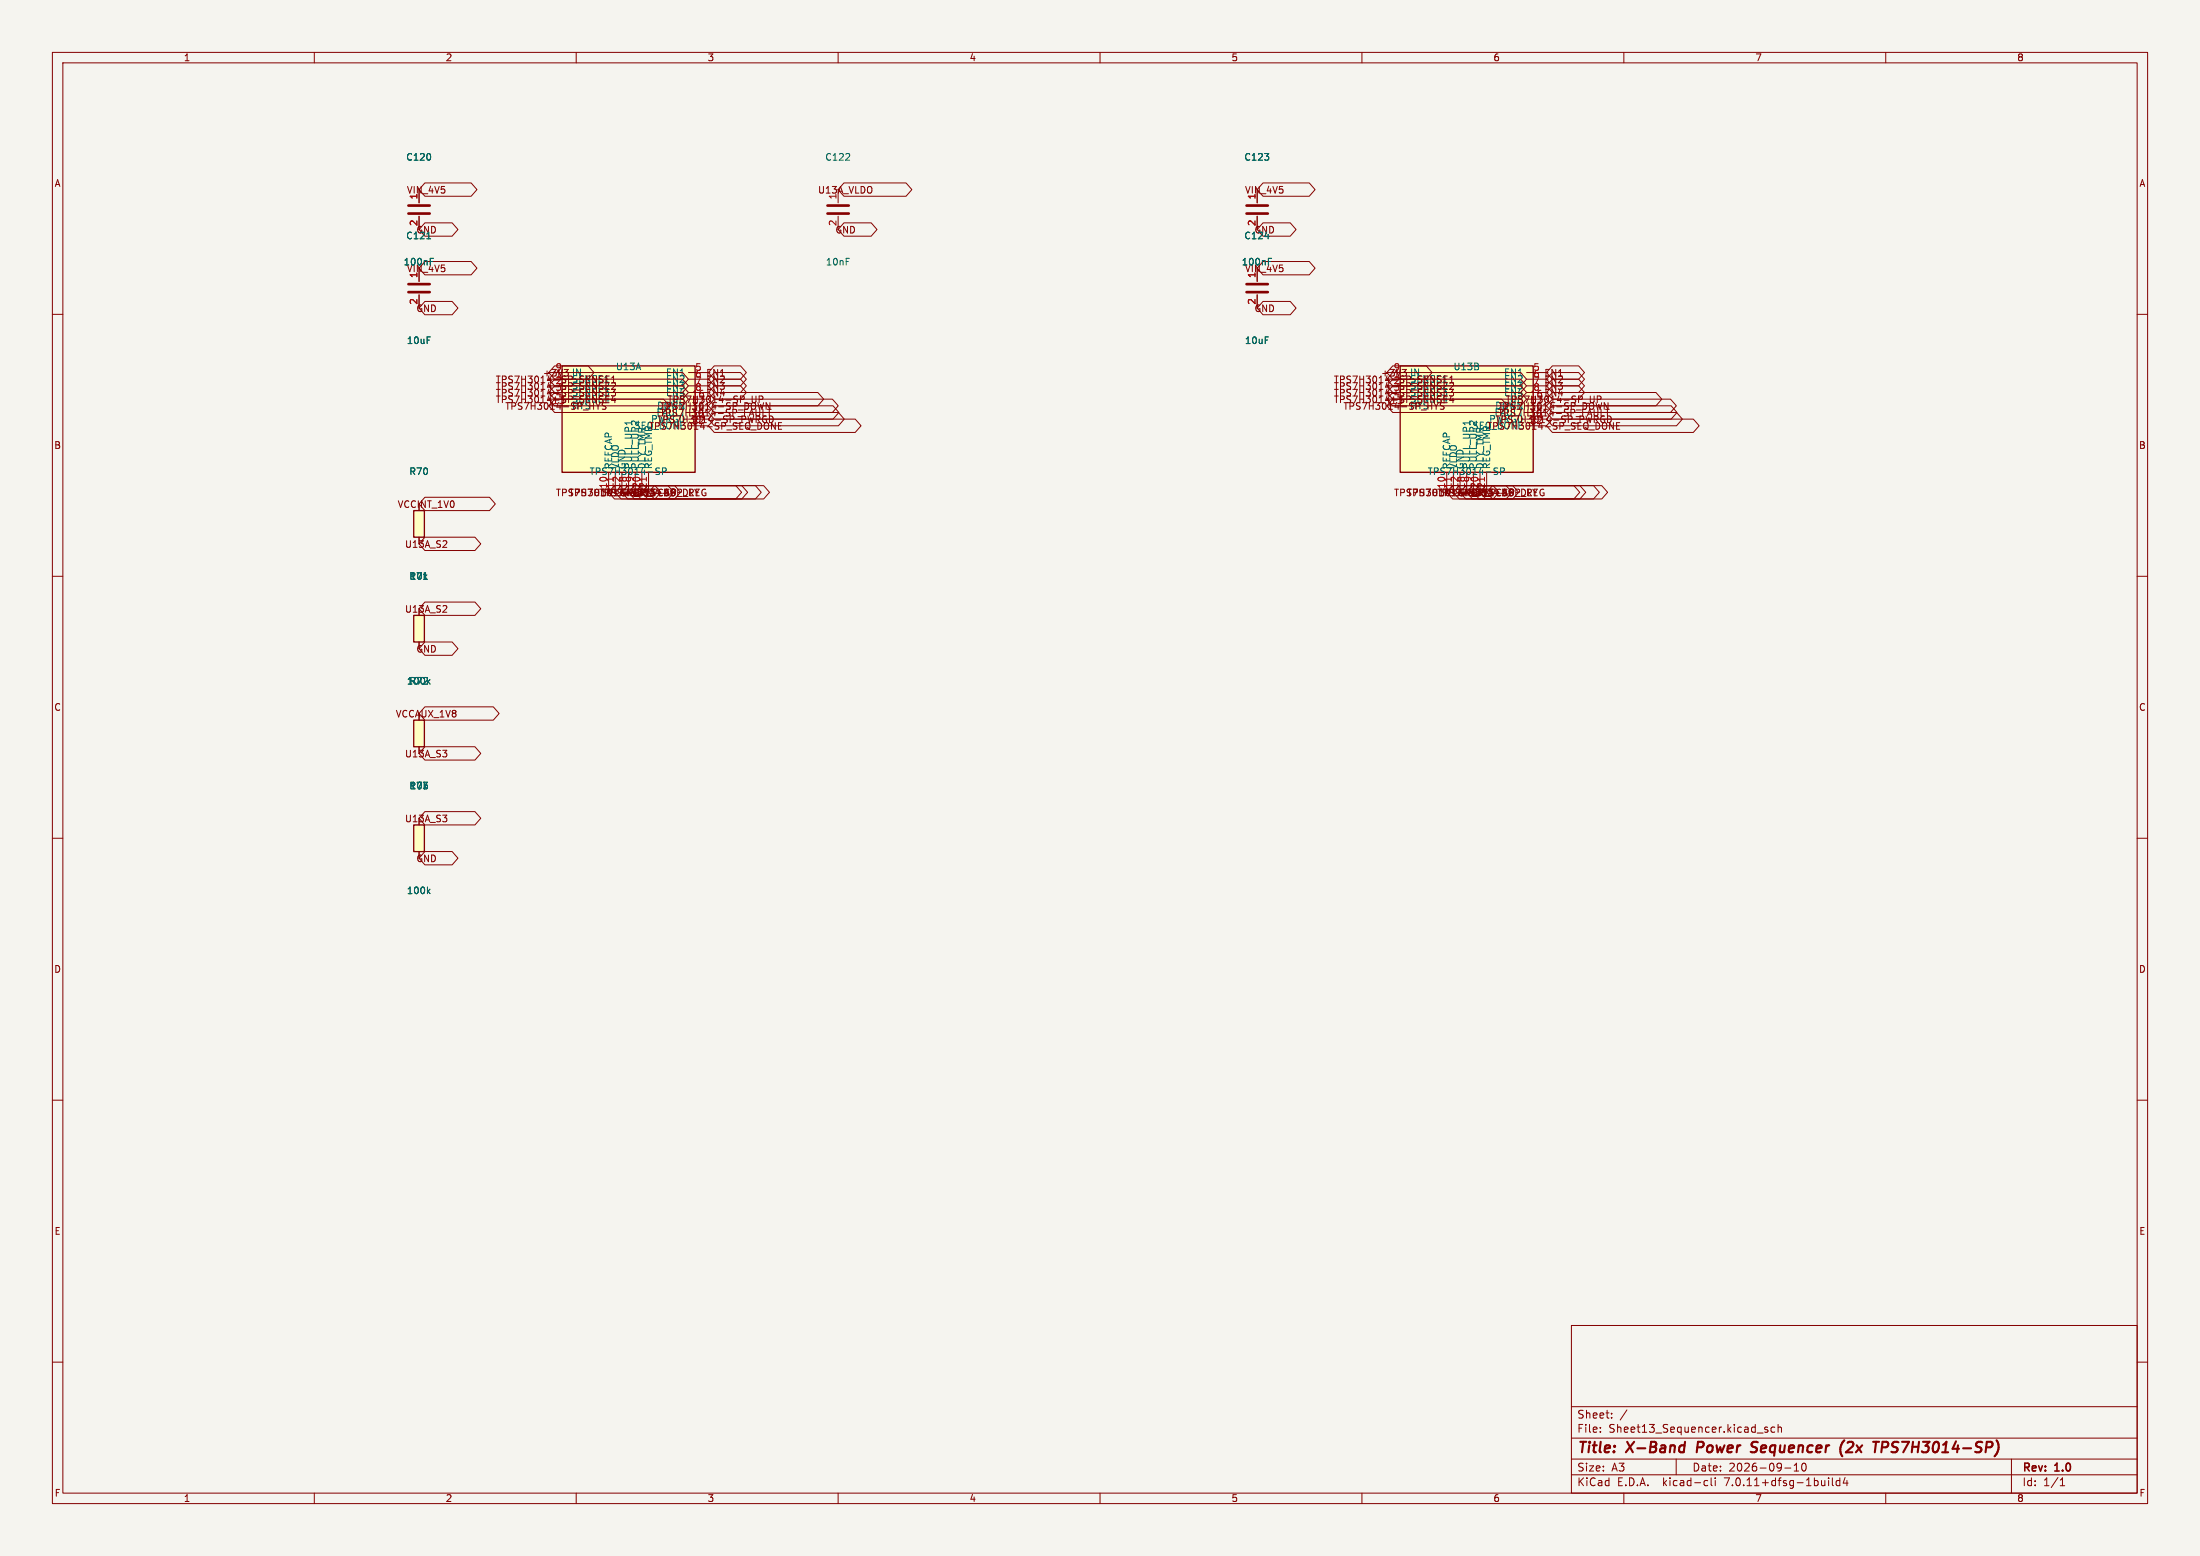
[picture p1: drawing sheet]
<svg xmlns="http://www.w3.org/2000/svg" width="420mm" height="297mm" viewBox="0 0 420 297" stroke-linecap="round" stroke-linejoin="round" font-family="sans-serif">
<path d="M0 0h420v297h-420z" fill="#f5f4ef" stroke="#f5f4ef" stroke-width=".19"/>
<g fill="none" stroke="#840000" stroke-width=".19">
<path d="M10 10h400v277h-400zM12 12h396v273h-396zM60 10v2M110 10v2M160 10v2M210 10v2M260 10v2M310 10v2M360 10v2M80 36.2v2.5M81.1 34.9h8.8l1.2 1.3-1.2 1.3h-8.8l-1.1-1.3zM160 36.2v2.5"/>
<path d="M161.1 34.9h11.9l1.1 1.3-1.1 1.3h-11.9l-1.1-1.3zM240 36.2v2.5M241.1 34.9h8.8l1.2 1.3-1.2 1.3h-8.8l-1.1-1.3zM10 60h2M80 41.3v2.5M80 51.2v2.5M80 56.3v2.5M81.1 57.5h5.2l1.1 1.3-1.1 1.3h-5.2l-1.1-1.3zM81.1 49.9h8.8l1.2 1.3-1.2 1.3h-8.8l-1.1-1.3zM81.1 42.5h5.2l1.1 1.3-1.1 1.3h-5.2l-1.1-1.3zM160 41.3v2.5M161.1 42.5h5.2l1.1 1.3-1.1 1.3h-5.2l-1.1-1.3z"/>
<path d="M240 41.3v2.5M240 51.2v2.5M240 56.3v2.5M241.1 57.5h5.2l1.1 1.3-1.1 1.3h-5.2l-1.1-1.3zM241.1 49.9h8.8l1.2 1.3-1.2 1.3h-8.8l-1.1-1.3zM241.1 42.5h5.2l1.1 1.3-1.1 1.3h-5.2l-1.1-1.3zM408 60h2M95.1 75.6v1.3M95.9 75.6v1.3M99.1 75.6l-.5 1.3M99.6 75.6v1.3M100.3 75.6v1.3"/>
<path d="M103.6 75.6v1.3M104.8 72.4h3.8M104.8 77.5h3.8M104.8 76.2h3.8M104.8 73.7h3.8M104.8 74.9h3.8M104.8 71.1h3.8M105.9 71.1h24.4l1.1 1.3-1.1 1.3h-24.4l-1.1-1.3zM105.9 73.6h24.4l1.1 1.3-1.1 1.3h-24.4l-1.1-1.3zM105.9 72.4h24.4l1.1 1.3-1.1 1.2h-24.4l-1.1-1.2zM105.9 74.9h24.4l1.1 1.3-1.1 1.3h-24.4l-1.1-1.3zM105.9 76.2h20.8l1.1 1.3-1.1 1.2h-20.8l-1.1-1.2z"/>
<path d="M105.9 69.8h6.4l1.1 1.3-1.1 1.3h-6.4l-1.1-1.3zM107.7 70.5h.8l-.4 .5M108.2 71l.3 .2v.3M114.2 77.5v.6M115.6 77.6v.5h-.6M116.8 73.1h.7M116.8 72.1l.3-.3v1.3M117 73.1l-.2 .1M117.1 75.5l-.3 .9h.8M117.3 73.1l.2 .2-.1 .3-.7 .7h.8l-.4 .5 .3 .1 .1 .4-.2 .3-.6-.1M117.4 76v.9M131.4 72.4h3.8"/>
<path d="M131.4 77.5h3.8M131.4 78.7h3.8M131.4 76.2h3.8M131.4 73.7h3.8M131.4 74.9h3.8M131.4 71.1h3.8M136.4 74.9h19.7l1.1 1.3-1.1 1.3h-19.7l-1.2-1.3zM136.4 76.2h22.5l1.1 1.3-1.1 1.2h-22.5l-1.2-1.2zM136.4 77.5h22.6l1.1 1.2-1.1 1.3h-22.6l-1.2-1.3zM136.4 78.7h23.7l1.1 1.3-1.1 1.3h-23.7l-1.2-1.3zM136.4 80h26.9l1.1 1.3-1.1 1.2h-26.9l-1.2-1.2zM136.4 72.4h5l1.1 1.3-1.1 1.2h-5l-1.2-1.2z"/>
<path d="M136.4 71.1h5l1.1 1.3-1.1 1.3h-5l-1.2-1.3zM136.4 69.8h5l1.1 1.3-1.1 1.3h-5l-1.2-1.3zM136.4 73.6h5l1.1 1.3-1.1 1.3h-5l-1.2-1.3zM144.3 75.6v1M144.9 76.3l.6-.1 .1-.2v-.3l-.7-.1v1.3M145.8 76.9l-.3 1.2M146.2 79.4l.1 .1M146.5 78.1h.7M146.9 78.1v1.3M147 76.9v1.2l-.7-1.2v1.2M255.1 75.6v1.3M255.9 75.6v1.3"/>
<path d="M259.1 75.6l-.5 1.3M259.6 75.6v1.3M260.3 75.6v1.3M263.6 75.6v1.3M264.8 72.4h3.8M264.8 77.5h3.8M264.8 76.2h3.8M264.8 73.7h3.8M264.8 74.9h3.8M264.8 71.1h3.8M265.9 73.6h24.4l1.1 1.3-1.1 1.3h-24.4l-1.1-1.3zM265.9 71.1h24.4l1.1 1.3-1.1 1.3h-24.4l-1.1-1.3z"/>
<path d="M265.9 72.4h24.4l1.1 1.3-1.1 1.2h-24.4l-1.1-1.2zM265.9 74.9h24.4l1.1 1.3-1.1 1.3h-24.4l-1.1-1.3zM265.9 76.2h20.8l1.1 1.3-1.1 1.2h-20.8l-1.1-1.2zM265.9 69.8h6.4l1.1 1.3-1.1 1.3h-6.4l-1.1-1.3zM267.7 70.5h.8l-.4 .5M268.2 71l.3 .2v.3M274.2 77.5v.6M275.6 77.6v.5h-.6M276.8 73.1h.7M276.8 72.1l.3-.3v1.3M277 73.1l-.2 .1M277.1 75.5l-.3 .9h.8"/>
<path d="M277.3 73.1l.2 .2-.1 .3-.7 .7h.8l-.4 .5 .3 .1 .1 .4-.2 .3-.6-.1M277.4 76v.9M291.4 72.4h3.8M291.4 77.5h3.8M291.4 78.7h3.8M291.4 76.2h3.8M291.4 73.7h3.8M291.4 74.9h3.8M291.4 71.1h3.8M296.4 71.1h5l1.1 1.3-1.1 1.3h-5l-1.2-1.3zM296.4 69.8h5l1.1 1.3-1.1 1.3h-5l-1.2-1.3zM296.4 72.4h5l1.1 1.3-1.1 1.2h-5l-1.2-1.2z"/>
<path d="M296.4 78.7h23.7l1.1 1.3-1.1 1.3h-23.7l-1.2-1.3zM296.4 73.6h5l1.1 1.3-1.1 1.3h-5l-1.2-1.3zM296.4 80h26.9l1.1 1.3-1.1 1.2h-26.9l-1.2-1.2zM296.4 74.9h19.7l1.1 1.3-1.1 1.3h-19.7l-1.2-1.3zM296.4 76.2h22.5l1.1 1.3-1.1 1.2h-22.5l-1.2-1.2zM296.4 77.5h22.6l1.1 1.2-1.1 1.3h-22.6l-1.2-1.3zM304.3 75.6v1M304.9 76.3l.6-.1 .1-.2v-.3l-.7-.1v1.3M305.8 76.9l-.3 1.2M306.2 79.4l.1 .1M306.5 78.1h.7M306.9 78.1v2.6"/>
<path d="M306.9 79.4l.6 .2 .1 .8M307 76.9v1.2l-.7-1.2v1.2M81.1 94.9h12.4l1.1 1.3-1.1 1.3h-12.4l-1.1-1.3zM106.2 93.4h.8M106.6 93.4v1.2M108 93.4h-.6v1.2M108 94h-.6M116.2 90.2v3.8M117.3 92.7h24.3l1.1 1.3-1.1 1.2h-24.3l-1.1-1.2zM117.5 90.2v3.8M118.6 92.7h21.9l1.1 1.3-1.1 1.2h-21.9l-1.1-1.2zM118.7 90.2v3.8"/>
<path d="M119.8 92.7h5.2l1.2 1.3-1.2 1.2h-5.2l-1.1-1.2zM120 90.2v3.8M121.1 92.7h6.4l1.1 1.3-1.1 1.2h-6.4l-1.1-1.2zM121.3 90.2v3.8M122.4 92.7h6.4l1.1 1.3-1.1 1.2h-6.4l-1.1-1.2zM122.5 90.2v3.8M123.7 92.7h20.5l1.1 1.3-1.1 1.2h-20.5l-1.2-1.2zM123.8 90.2v3.8M124.9 92.7h20.9l1.1 1.3-1.1 1.2h-20.9l-1.1-1.2zM131.4 80h3.8M131.4 81.3h3.8M132.9 93.4h.6"/>
<path d="M132.9 94h.4M132.9 94.6h.6M133.5 93.4l-.5 .6M134.7 93.4a.59 .59 0 0 0-.7 .6 .59 .59 0 0 0 .7 .6l.1-.5h-.3M146.1 80.1h.2v.4M147.3 80.7l.7 1.2v-1.2M147.6 80.4l-.1-.8-.6-.2v1.3M148.6 81.3h.4M149.2 80.7h-.6v1.2h.6M266.3 93.4h.7M266.6 93.4v1.2M268 93.4h-.6v1.2"/>
<path d="M268 94h-.6M276.2 90.2v3.8M277.3 92.7h24.3l1.1 1.3-1.1 1.2h-24.3l-1.1-1.2zM277.5 90.2v3.8M278.6 92.7h21.9l1.1 1.3-1.1 1.2h-21.9l-1.1-1.2zM278.7 90.2v3.8M279.8 92.7h5.2l1.2 1.3-1.2 1.2h-5.2l-1.1-1.2zM280 90.2v3.8M281.1 92.7h6.4l1.1 1.3-1.1 1.2h-6.4l-1.1-1.2zM281.3 90.2v3.8M282.4 92.7h6.4l1.1 1.3-1.1 1.2h-6.4l-1.1-1.2zM282.5 90.2v3.8"/>
<path d="M283.7 92.7h20.5l1.1 1.3-1.1 1.2h-20.5l-1.2-1.2zM283.8 90.2v3.8M284.9 92.7h20.9l1.1 1.3-1.1 1.2h-20.9l-1.1-1.2zM291.4 80h3.8M291.4 81.3h3.8M292.9 93.4h.6M292.9 94h.4M292.9 94.6h.6M293.5 93.4l-.5 .6M294.7 93.4a.59 .59 0 0 0-.7 .6 .59 .59 0 0 0 .7 .6l.1-.5h-.3M306.1 80.1h.2v.4M307.3 80.7l.7 1.2v-1.2"/>
<path d="M308.6 81.3h.4M309.2 80.7h-.6v1.2h.6M10 110h2M80 102.5v1.3M81.1 114.9h9.6l1.1 1.3-1.1 1.3h-9.6l-1.1-1.3zM81.1 102.5h9.6l1.1 1.3-1.1 1.3h-9.6l-1.1-1.3zM408 110h2M80 122.5v1.3M81.1 122.5h5.2l1.1 1.3-1.1 1.3h-5.2l-1.1-1.3zM81.1 134.9h13.1l1.1 1.3-1.1 1.3h-13.1l-1.1-1.3zM10 160h2M80 142.5v1.3"/>
<path d="M81.1 154.9h9.6l1.1 1.3-1.1 1.3h-9.6l-1.1-1.3zM81.1 142.5h9.6l1.1 1.3-1.1 1.3h-9.6l-1.1-1.3zM408 160h2M80 162.5v1.3M81.1 162.5h5.2l1.1 1.3-1.1 1.3h-5.2l-1.1-1.3zM10 210h2M408 210h2M10 260h2M300 253h108v32h-108zM408 260h2M300 278.5h108M300 274.5h108"/>
<path d="M300 268.5h108M305.5 273.2v.2M305.5 272.5v.1M307.7 270.5v.2M307.7 269.8v.1M310.6 269.1l-1.3 1.9M320 278.5v3M335.4 273.5h1.2M337.4 272.5l-.3-.1-.2 .2v.2l.5 .2v.3h-.5M338.8 272.5l-.4-.1-.3 .3 .1 .6h.6M339.4 272.5l.3-.1 .3 .1 .1 .9M339.4 271.9v1.5"/>
<path d="M342.5 279.7l.4-.4v1.5M344.1 279.4a.81 .81 0 0 0 .3 1.4l.3-.2 .1-.4-.1-.8M384 278.5v6.5M60 285v2M110 285v2M160 285v2M210 285v2M260 285v2M300 281.5h108M310 285v2M325.6 282.6l.4 .1M326 283.5l-.4 .1"/>
<path d="M326.7 282.1v1.3l.2 .2M327.4 282.1v.1M327.4 282.6v1M340.7 280.2h1.2M342.5 280.8h.9M349.1 282.1v.1M349.1 282.6v1M349.8 282.1v1.3l.2 .2M351.2 282.7l-.4-.1-.3 .3 .2 .6h.5M351.2 282.1v1.5M352.2 282l-.3 1.1h.9M352.6 282.6v1"/>
<path d="M360 285v2M393.3 283.6h.9M393.3 282.5l.4-.4v1.5"/>
</g>
<path d="M321.7 275.2l-.3 2M324.2 275.2l-.3 2M335.3 277a.85 .85 0 0 1-1.1 .1M335.3 275.2l-.7 .1a.46 .46 0 0 0-.2 .5 .46 .46 0 0 0 .3 .4l.6 .1M351.4 277.4l.3 .6M352.1 274.9l-.5 .6-.2 .8M353 275.2l-.3 .2M353.7 276.1l-1.3 1.1h1.2M360.3 275.3l-.9-.1-.3 2M360.3 276.1l-.3 .2h-.7" fill="none" stroke="#840000" stroke-width=".4"/>
<g fill="#ffffc2" stroke="#ffffc2" stroke-width=".19">
<path d="M79 137.5h2v5h-2z"/>
<path d="M79 117.5h2v5h-2z"/>
<path d="M79 97.5h2v5h-2z"/>
<path d="M107.3 69.8h25.4v20.4h-25.4z"/>
<path d="M267.3 69.8h25.4v20.4h-25.4z"/>
<path d="M79 157.5h2v5h-2z"/>
</g>
<path d="M107.3 69.8h25.4v20.4h-25.4zM267.3 69.8h25.4v20.4h-25.4zM79 97.5h2v5h-2zM79 117.5h2v5h-2zM79 137.5h2v5h-2zM79 157.5h2v5h-2z" fill="none" stroke="#840000" stroke-width=".25"/>
<path d="M78 39.2h4M158 39.2h4M238 39.2h4M78 55.8h4M78 54.2h4M78 40.8h4M158 40.8h4M238 55.8h4M238 54.2h4M238 40.8h4" fill="none" stroke="#840000" stroke-width=".51"/>
<g fill="none" stroke="#006464" stroke-width=".19">
<path d="M81.5 45.6h.7M82.1 49.9h.5M82.1 49.3h.7M242.1 49.9h.5M242.1 49.3h.7M125.4 89.9l.4 .1 .1 .3-.2 .3h-.3M125.4 89.3l.5 .1M126.5 90l.6-.1 .1-.2-.1-.3-.6-.1v1.3M285.4 89.9l.4 .1 .1 .3-.2 .3h-.3M285.4 89.3l.5 .1M286.5 90l.6-.1 .1-.2-.1-.3-.6-.1v1.3M81.7 130.1l.4 .5"/>
<path d="M82.1 129.7l-.5 .5M81.7 170.1l.4 .5M82.1 169.7l-.5 .5"/>
</g>
<path d="M123.4 91.1v.7M283.4 91.1v.7" fill="none" stroke="#a90000" stroke-width=".19"/>
<g font-size="2.8" fill="#840000">
<text x="301" y="277.9">Title:</text>
<text x="310.6" y="277.9">X-Band</text>
<text x="324.8" y="277.9">Power</text>
<text x="336" y="277.9">Sequencer</text>
<text x="353.7" y="277.9">(2x</text>
<text x="360.9" y="277.9">TPS7H3014-SP)</text>
</g>
<g font-size="2.1" fill="#840000">
<text x="301" y="273.7">File:</text>
<text x="301" y="271">Sheet:</text>
<text x="307.1" y="273.7">Sheet13_Sequencer.kicad_sch</text>
<text x="301" y="281.1">Size:</text>
<text x="307.6" y="281.1">A3</text>
<text x="323" y="281.1">Date:</text>
<text x="330" y="281.1">2026-09-10</text>
<text x="386" y="281.3">Rev:</text>
<text x="392.4" y="281.3">1.0</text>
<text x="301" y="283.9">KiCad</text>
<text x="308.7" y="283.9">E.D.A.</text>
<text x="317.6" y="283.9">kicad-cli</text>
<text x="329.5" y="283.9">7.0.11+dfsg-1build4</text>
<text x="386" y="283.9">Id:</text>
<text x="390.1" y="283.9">1/1</text>
</g>
<g font-size="1.8" fill="#840000">
<text x="35" y="11.9">1</text>
<text x="85" y="11.9">2</text>
<text x="135" y="11.9">3</text>
<text x="185" y="11.9">4</text>
<text x="235" y="11.9">5</text>
<text x="285" y="11.9">6</text>
<text x="335" y="11.9">7</text>
<text x="385" y="11.9">8</text>
<text x="10.3" y="35.9">A</text>
<text x="408.3" y="35.9">A</text>
<text x="77.6" y="37.1">VIN_4V5</text>
<text x="156.1" y="37.1">U13A_VLDO</text>
<text x="237.6" y="37.1">VIN_4V5</text>
<text x="159.4" y="44.8">GND</text>
<text x="159.7" y="43.2" transform="rotate(-90 159.7 43.2)">2</text>
<text x="77.6" y="52.1">VIN_4V5</text>
<text x="237.6" y="52.1">VIN_4V5</text>
<text x="79.4" y="59.8">GND</text>
<text x="239.4" y="59.8">GND</text>
<text x="109.1" y="72">IN</text>
<text x="269.1" y="72">IN</text>
<text x="94.5" y="73.3">TPS7H3014-SP_SENSE1</text>
<text x="94.5" y="75.9">TPS7H3014-SP_SENSE3</text>
<text x="94.5" y="74.6">TPS7H3014-SP_SENSE2</text>
<text x="103.5" y="72.1">+3V3</text>
<text x="105.4" y="77.2">13</text>
<text x="106" y="72.1">1</text>
<text x="106" y="73.4">2</text>
<text x="106" y="75.9">4</text>
<text x="109.1" y="73.2">SENSE1</text>
<text x="109.1" y="74.5">SENSE2</text>
<text x="109.1" y="75.8">SENSE3</text>
<text x="109.1" y="77.1">SENSE4</text>
<text x="127" y="75.8">EN4</text>
<text x="127.3" y="77.1">TPS7H3014-SP_UP</text>
<text x="128.1" y="77.1">UP</text>
<text x="132" y="75.9">16 EN4</text>
<text x="132" y="77.2">17</text>
<text x="132.6" y="72.1">6 EN1</text>
<text x="132.6" y="73.4">7 EN2</text>
<text x="132.6" y="74.7">8 EN3</text>
<text x="254.5" y="75.9">TPS7H3014-SP_SENSE3</text>
<text x="254.5" y="73.3">TPS7H3014-SP_SENSE1</text>
<text x="254.5" y="74.6">TPS7H3014-SP_SENSE2</text>
<text x="263.5" y="72.1">+3V3</text>
<text x="265.4" y="77.2">13</text>
<text x="266" y="72.1">1</text>
<text x="266" y="73.4">2</text>
<text x="266" y="75.9">4</text>
<text x="269.1" y="73.2">SENSE1</text>
<text x="269.1" y="74.5">SENSE2</text>
<text x="269.1" y="75.8">SENSE3</text>
<text x="269.1" y="77.1">SENSE4</text>
<text x="287" y="75.8">EN4</text>
<text x="287.3" y="77.1">TPS7H3014-SP_UP</text>
<text x="288.1" y="77.1">UP</text>
<text x="292" y="75.9">16 EN4</text>
<text x="292" y="77.2">17</text>
<text x="292.6" y="72.1">6 EN1</text>
<text x="292.6" y="73.4">7 EN2</text>
<text x="292.6" y="74.7">8 EN3</text>
<text x="96.4" y="78.4">TPS7H3014-SP_HYS</text>
<text x="109.1" y="78.3">HYS</text>
<text x="121" y="82.1">SEQ_DONE</text>
<text x="123.8" y="82.2">TPS7H3014-SP_SEQ_DONE</text>
<text x="124.2" y="80.9">PWRGD 22</text>
<text x="125.2" y="79.6">FAULT 15</text>
<text x="125.3" y="78.3">DOWN 14</text>
<text x="125.4" y="81">TPS7H3014-SP_PWRGD</text>
<text x="125.9" y="79.7">TPS7H3014-SP_FAULT</text>
<text x="126" y="78.4">TPS7H3014-SP_DOWN</text>
<text x="256.3" y="78.4">TPS7H3014-SP_HYS</text>
<text x="269.1" y="78.3">HYS</text>
<text x="281" y="82.1">SEQ_DONE</text>
<text x="283.8" y="82.2">TPS7H3014-SP_SEQ_DONE</text>
<text x="284.2" y="80.9">PWRGD 22</text>
<text x="285.2" y="79.6">FAULT 15</text>
<text x="285.3" y="78.3">DOWN 14</text>
<text x="285.4" y="81">TPS7H3014-SP_PWRGD</text>
<text x="285.9" y="79.7">TPS7H3014-SP_FAULT</text>
<text x="286" y="78.4">TPS7H3014-SP_DOWN</text>
<text x="10.3" y="85.9">B</text>
<text x="124.7" y="89.7" transform="rotate(-90 124.7 89.7)">REG_TMR</text>
<text x="284.7" y="89.7" transform="rotate(-90 284.7 89.7)">REG_TMR</text>
<text x="408.2" y="85.9">B</text>
<text x="108.5" y="94.9">TPS7H3014-SP_VLDO</text>
<text x="114.3" y="94.9">TPS7H3014-SP_DLY</text>
<text x="115.4" y="94.9">TPS7H3014-SP_REG</text>
<text x="115.9" y="93.4" transform="rotate(-90 115.9 93.4)">10</text>
<text x="117.2" y="93.4" transform="rotate(-90 117.2 93.4)">11</text>
<text x="118.1" y="94.9">GND</text>
<text x="118.5" y="93.4" transform="rotate(-90 118.5 93.4)">12</text>
<text x="118.8" y="94.9">+3V3</text>
<text x="119.7" y="93.4" transform="rotate(-90 119.7 93.4)">18</text>
<text x="121" y="93.4" transform="rotate(-90 121 93.4)">19</text>
<text x="122.3" y="93.4" transform="rotate(-90 122.3 93.4)">20</text>
<text x="123.6" y="93.4" transform="rotate(-90 123.6 93.4)">21</text>
<text x="268.5" y="94.9">TPS7H3014-SP_VLDO</text>
<text x="274.3" y="94.9">TPS7H3014-SP_DLY</text>
<text x="275.4" y="94.9">TPS7H3014-SP_REG</text>
<text x="275.9" y="93.4" transform="rotate(-90 275.9 93.4)">10</text>
<text x="277.2" y="93.4" transform="rotate(-90 277.2 93.4)">11</text>
<text x="278.1" y="94.9">GND</text>
<text x="278.5" y="93.4" transform="rotate(-90 278.5 93.4)">12</text>
<text x="278.8" y="94.9">+3V3</text>
<text x="279.7" y="93.4" transform="rotate(-90 279.7 93.4)">18</text>
<text x="281" y="93.4" transform="rotate(-90 281 93.4)">19</text>
<text x="282.3" y="93.4" transform="rotate(-90 282.3 93.4)">20</text>
<text x="283.6" y="93.4" transform="rotate(-90 283.6 93.4)">21</text>
<text x="75.8" y="97.1">VCCINT_1V0</text>
<text x="77.2" y="104.8">U13A_S2</text>
<text x="77.2" y="117.1">U13A_S2</text>
<text x="79.4" y="124.8">GND</text>
<text x="10.3" y="135.9">C</text>
<text x="75.5" y="137.1">VCCAUX_1V8</text>
<text x="408.2" y="135.9">C</text>
<text x="77.2" y="144.8">U13A_S3</text>
<text x="77.2" y="157.1">U13A_S3</text>
<text x="79.4" y="164.8">GND</text>
<text x="10.3" y="185.9">D</text>
<text x="408.2" y="185.9">D</text>
<text x="10.3" y="235.9">E</text>
<text x="408.3" y="235.9">E</text>
<text x="10.3" y="285.9">F</text>
<text x="35" y="286.9">1</text>
<text x="85" y="286.9">2</text>
<text x="135" y="286.9">3</text>
<text x="185" y="286.9">4</text>
<text x="235" y="286.9">5</text>
<text x="285" y="286.9">6</text>
<text x="335" y="286.9">7</text>
<text x="385" y="286.9">8</text>
<text x="408.3" y="285.9">F</text>
</g>
<g font-size="1.8" fill="#006464">
<text x="77.4" y="30.9">C120</text>
<text x="157.4" y="30.9">C122</text>
<text x="237.4" y="30.9">C123</text>
<text x="77.4" y="45.9">C121</text>
<text x="79.4" y="44.8">GND</text>
<text x="237.4" y="45.9">C124</text>
<text x="239.4" y="44.8">GND</text>
<text x="77" y="50.9">100nF</text>
<text x="157.6" y="50.9">10nF</text>
<text x="237" y="50.9">100nF</text>
<text x="77.6" y="65.9">10uF</text>
<text x="237.6" y="65.9">10uF</text>
<text x="117.5" y="70.9">U13A</text>
<text x="127" y="72">EN1</text>
<text x="277.4" y="70.9">U13B</text>
<text x="287" y="72">EN1</text>
<text x="127" y="73.2">EN2</text>
<text x="127" y="74.5">EN3</text>
<text x="287" y="73.2">EN2</text>
<text x="287" y="74.5">EN3</text>
<text x="117.1" y="89.7" transform="rotate(-90 117.1 89.7)">REFCAP</text>
<text x="118.3" y="89.7" transform="rotate(-90 118.3 89.7)">VLDO</text>
<text x="119.6" y="89.7" transform="rotate(-90 119.6 89.7)">GND</text>
<text x="120.9" y="89.7" transform="rotate(-90 120.9 89.7)">PULL_UP1</text>
<text x="122.1" y="89.7" transform="rotate(-90 122.1 89.7)">PULL_UP2</text>
<text x="123.4" y="89.7" transform="rotate(-90 123.4 89.7)">DLY_TMR</text>
<text x="277.1" y="89.7" transform="rotate(-90 277.1 89.7)">REFCAP</text>
<text x="278.3" y="89.7" transform="rotate(-90 278.3 89.7)">VLDO</text>
<text x="279.6" y="89.7" transform="rotate(-90 279.6 89.7)">GND</text>
<text x="280.9" y="89.7" transform="rotate(-90 280.9 89.7)">PULL_UP1</text>
<text x="282.1" y="89.7" transform="rotate(-90 282.1 89.7)">PULL_UP2</text>
<text x="283.4" y="89.7" transform="rotate(-90 283.4 89.7)">DLY_TMR</text>
<text x="78.1" y="90.9">R70</text>
<text x="112.5" y="90.9">TPS7H3014-SP</text>
<text x="272.5" y="90.9">TPS7H3014-SP</text>
<text x="78.1" y="110.9">R71</text>
<text x="78.2" y="110.9">10k</text>
<text x="78.1" y="130.9">R72</text>
<text x="78.2" y="150.9">10k</text>
<text x="77.6" y="170.9">100k</text>
</g>
<g font-size="1.8" fill="#a90000">
<text x="79.7" y="38.2" transform="rotate(-90 79.7 38.2)">1</text>
<text x="159.7" y="38.2" transform="rotate(-90 159.7 38.2)">1</text>
<text x="239.7" y="38.2" transform="rotate(-90 239.7 38.2)">1</text>
<text x="79.7" y="43.2" transform="rotate(-90 79.7 43.2)">2</text>
<text x="239.7" y="43.2" transform="rotate(-90 239.7 43.2)">2</text>
<text x="79.7" y="53.2" transform="rotate(-90 79.7 53.2)">1</text>
<text x="239.7" y="53.2" transform="rotate(-90 239.7 53.2)">1</text>
<text x="79.7" y="58.2" transform="rotate(-90 79.7 58.2)">2</text>
<text x="239.7" y="58.2" transform="rotate(-90 239.7 58.2)">2</text>
<text x="106" y="70.9">9</text>
<text x="132.6" y="70.9">5</text>
<text x="266" y="70.9">9</text>
<text x="292.6" y="70.9">5</text>
<text x="106" y="74.7">3</text>
<text x="266" y="74.7">3</text>
</g>
</svg>
